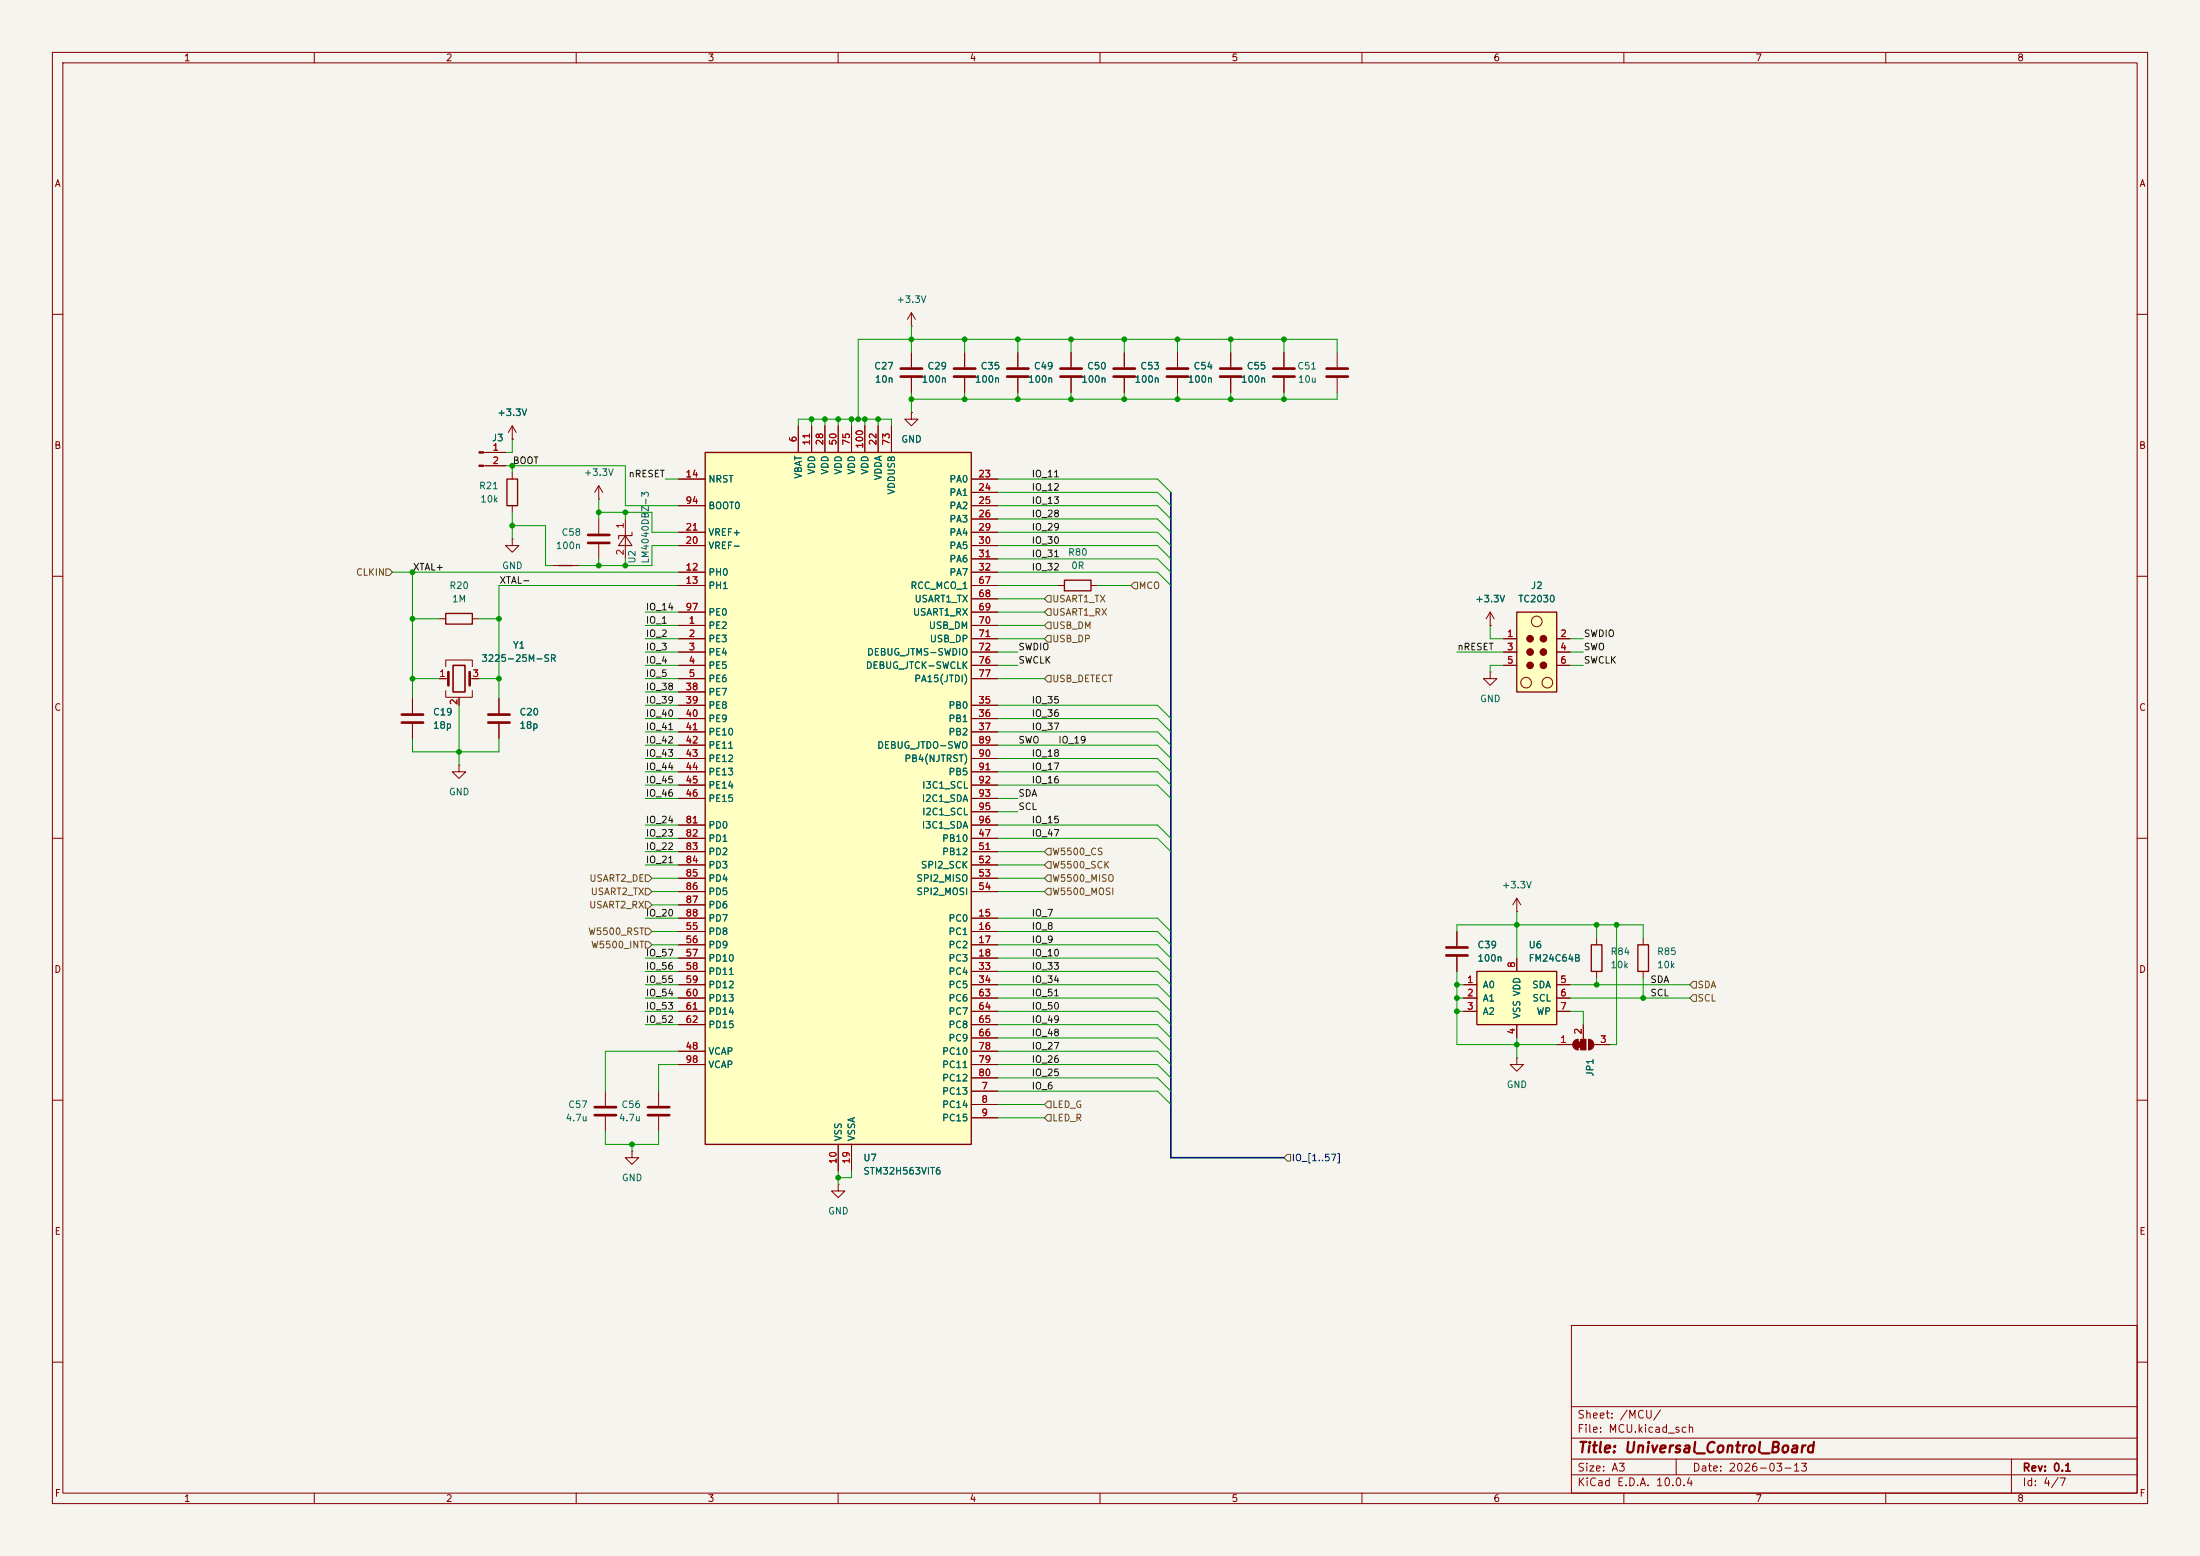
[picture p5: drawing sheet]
<svg xmlns="http://www.w3.org/2000/svg" width="420mm" height="297mm" viewBox="0 0 420 297" stroke-linecap="round" stroke-linejoin="round" font-family="sans-serif">
<path d="M0 0h420v297h-420z" fill="#f5f4ef" stroke="#f5f4ef" stroke-width=".19"/>
<g fill="none" stroke="#840000" stroke-width=".19">
<path d="M10 10h400v277h-400zM12 12h396v273h-396zM60 10v2M110 10v2M160 10v2M210 10v2M260 10v2M310 10v2M360 10v2M174 59.7l-.8 1.3M174 59.7l.8 1.3M174 59.7v2.5"/>
<path d="M10 60h2M174 62.2h.1M174 67.3v2.8M174 72.1v2.8M184.1 67.3v2.8M184.1 72.1v2.8M245.1 67.3v2.8M245.1 72.1v2.8M255.3 67.3v2.8M255.3 72.1v2.8M408 60h2M92.3 86.4h4.2"/>
<path d="M92.3 88.9h4.2M97.8 83.8h.1M97.8 81.3l-.8 1.3M97.8 81.3l.8 1.3M97.8 81.3v2.5M97.8 90.2v1.2M97.8 96.5v1.3M119.4 99.1v7.6M10 110h2M83.8 118.1h1.3M90.2 118.1h1.2M97.8 102.9v1.2h1.3l-1.3 1.3-1.3-1.3h1.3"/>
<path d="M97.8 102.9h.1M408 110h2M10 160h2M87.6 146.1v1.2h1.3l-1.3 1.3-1.2-1.3h1.2M87.6 146.1h.1M408 160h2M313.7 179.1v1.2M297.2 199.4h3M301.2 198.4v2M302.3 195.6v2.8M303.3 198.4v2M304.3 199.4h3"/>
<path d="M313.7 185.4v1.3M10 210h2M289.6 201.9v1.3h1.2l-1.2 1.3-1.3-1.3h1.3M289.6 201.9h.1M408 210h2M160 226.1v1.2h1.3l-1.3 1.3-1.3-1.3h1.3M160 226.1h.1M300 253h108v32h-108zM10 260h2M300 278.5h108M300 274.5h108M300 268.5h108"/>
<path d="M320 278.5v3M384 278.5v6.5M408 260h2M60 285v2M110 285v2M160 285v2M210 285v2M260 285v2M300 281.5h108M310 285v2M360 285v2"/>
</g>
<path d="M96.8 91.4h2v5.1h-2zM85.1 117.1h5.1v2h-5.1zM312.7 180.3h2v5.1h-2z" fill="none" stroke="#840000" stroke-width=".25"/>
<g fill="#840000" stroke="#840000" stroke-width=".19">
<path d="M91.4 86.2h.9v.3h-.9z"/>
<path d="M91.4 88.8h.9v.2h-.9z"/>
<path d="M301.2 198.9h.6v1h-.6z"/>
<path d="M300.5 198.7l.7-.3v2a1.02 1.02 0 0 1-.9-.6 1.02 1.02 0 0 1 .2-1.1z"/>
<path d="M301.8 198.4h1v2h-1z"/>
<path d="M303.3 198.4a1.02 1.02 0 0 1 1 1 1.02 1.02 0 0 1-1 1z"/>
</g>
<path d="M172 71.9h4M172 70.4h4M182.1 71.9h4.1M182.1 70.4h4.1M243.1 71.9h4M243.1 70.4h4M253.2 71.9h4.1M253.2 70.4h4.1" fill="none" stroke="#840000" stroke-width=".51"/>
<path d="M119.4 102.2l1.2 1.9h-2.5zM120.6 101.6v.6h-2.5v.7" fill="none" stroke="#840000" stroke-width=".2"/>
<path d="M289.6 116.8h7.6v15.3h-7.6z" fill="#ffffc2"/>
<path d="M289.6 116.8h7.6v15.3h-7.6zM303.8 180.3h2v5.1h-2z" fill="none" stroke="#840000" stroke-width=".25"/>
<g fill="none" stroke="#840000" stroke-width=".19">
<path d="M194.3 67.3v2.8M194.3 72.1v2.8M234.9 67.3v2.8M234.9 72.1v2.8M284.5 119.4h.1M284.5 116.8l-.8 1.3M284.5 116.8l.7 1.3M284.5 116.8v2.6M95.2 133.4v2.7M95.2 138.2v2.8M284.5 128.3v1.2h1.2l-1.2 1.3-1.3-1.3h1.3M284.5 128.3h.1"/>
<path d="M287 121.9h2.6M287 124.5h2.6M287 127h2.6M297.2 121.9h2.5M297.2 124.5h2.5M297.2 127h2.5M278.1 177.8v2.8M304.8 179.1v1.2M278.1 182.6v2.8M304.8 185.4v1.3"/>
<circle cx="293.4" cy="118.6" r="1.02"/>
<circle cx="291.3" cy="130.3" r="1.02"/>
<circle cx="295.4" cy="130.3" r="1.02"/>
</g>
<g fill="#840000" stroke="#840000" stroke-width=".19">
<circle cx="292.1" cy="121.9" r=".63"/>
<circle cx="292.1" cy="124.5" r=".63"/>
<circle cx="292.1" cy="127" r=".63"/>
<circle cx="294.6" cy="121.9" r=".63"/>
<circle cx="294.6" cy="124.5" r=".63"/>
<circle cx="294.6" cy="127" r=".63"/>
</g>
<path d="M192.3 71.9h4M192.3 70.4h4M232.9 71.9h4.1M232.9 70.4h4.1M93.2 136.4h4.1M93.2 137.9h4.1M276.1 180.8h4.1M276.1 182.4h4.1" fill="none" stroke="#840000" stroke-width=".51"/>
<path d="M281.9 185.4h15.3v10.2h-15.3z" fill="#ffffc2"/>
<path d="M106.7 108h2.5M203.2 110.7h5.1v2.1h-5.1zM281.9 185.4h15.3v10.2h-15.3z" fill="none" stroke="#840000" stroke-width=".25"/>
<g fill="none" stroke="#840000" stroke-width=".19">
<path d="M174 78.7v1.3h1.3l-1.3 1.3-1.3-1.3h1.3M174 78.7h.1M204.5 67.3v2.8M204.5 72.1v2.8M214.6 67.3v2.8M214.6 72.1v2.8M224.8 67.3v2.8M224.8 72.1v2.8M114.3 95.3h.1M114.3 92.7l-.8 1.3M114.3 92.7l.8 1.3M114.3 92.7v2.6"/>
<path d="M114.3 99.1v2.8M105.4 108h5.1M114.3 103.9v2.8M201.9 111.8h1.3M208.3 111.8h1.2M78.7 133.4v2.7M78.7 138.2v2.8M83.8 129.5h1.8M85.1 127.3v-1.3h5.1v1.3M85.1 131.8v1.3h5.1v-1.3M87.6 133.1v1.5M89.7 129.5h1.7"/>
<path d="M289.6 174h.1M289.6 171.5v2.5M289.6 171.5l-.8 1.2M289.6 171.5l.7 1.2M279.4 188h2.5M279.4 190.5h2.5M279.4 193h2.5M289.6 182.9v2.5M289.6 195.6v2.5M297.2 188h2.5M297.2 190.5h2.5M297.2 193h2.5"/>
<path d="M115.6 208.3v2.8M115.6 213.1v2.8M120.6 219.7v1.3h1.3l-1.3 1.2-1.2-1.2h1.2M120.6 219.7h.1M125.7 208.3v2.8M125.7 213.1v2.8"/>
</g>
<g fill="none" stroke="#840000" stroke-width=".51">
<path d="M202.4 71.9h4.1M202.4 70.4h4.1M212.6 71.9h4.1M212.6 70.4h4.1M222.8 71.9h4M222.8 70.4h4M112.3 103.6h4M112.3 102.1h4M76.7 136.4h4.1M76.7 137.9h4.1M85.6 128.3v2.5M89.7 128.3v2.5"/>
<path d="M113.5 212.9h4.1M113.5 211.3h4.1M123.7 212.9h4.1M123.7 211.3h4.1"/>
</g>
<path d="M86.5 127h2.3v5.1h-2.3z" fill="none" stroke="#840000" stroke-width=".3"/>
<path d="M134.6 86.4h50.8v132h-50.8z" fill="#ffffc2"/>
<path d="M134.6 86.4h50.8v132h-50.8z" fill="none" stroke="#840000" stroke-width=".25"/>
<g fill="none" stroke="#840000" stroke-width=".19">
<path d="M174 78.7h.1M174 67.3v2.8M174 72.1v2.8M184.1 67.3v2.8M184.1 72.1v2.8M194.3 67.3v2.8M194.3 72.1v2.8M204.5 67.3v2.8M204.5 72.1v2.8M214.6 67.3v2.8M214.6 72.1v2.8M224.8 67.3v2.8"/>
<path d="M224.8 72.1v2.8M234.9 67.3v2.8M234.9 72.1v2.8M245.1 67.3v2.8M245.1 72.1v2.8M92.7 86.4h3.8M92.7 88.9h3.8M97.8 83.8h.1M129.5 91.4h5.1M129.5 96.5h5.1M152.4 81.3v5.1M154.9 81.3v5.1"/>
<path d="M157.5 81.3v5.1M160 81.3v5.1M162.6 81.3v5.1M165.1 81.3v5.1M167.6 81.3v5.1M170.2 81.3v5.1M185.4 91.4h5.1M185.4 94h5.1M185.4 96.5h5.1M185.4 99.1h5.1M129.5 119.4h5.1M129.5 109.2h5.1"/>
<path d="M129.5 111.8h5.1M129.5 104.1h5.1M129.5 101.6h5.1M129.5 116.8h5.1M185.4 119.4h5.1M185.4 109.2h5.1M185.4 111.8h5.1M185.4 104.1h5.1M185.4 101.6h5.1M185.4 106.7h5.1M185.4 114.3h5.1M185.4 116.8h5.1"/>
<path d="M284.5 119.4h.1M78.7 133.4v2.7M78.7 138.2v2.8M83.8 129.5h1.3M87.6 133.4v1.2M90.2 129.5h1.2M95.2 133.4v2.7M95.2 138.2v2.8M129.5 121.9h5.1M129.5 124.5h5.1M129.5 127h5.1M129.5 129.5h5.1"/>
<path d="M129.5 134.6h5.1M129.5 137.2h5.1M129.5 139.7h5.1M129.5 132.1h5.1M185.4 121.9h5.1M185.4 124.5h5.1M185.4 127h5.1M185.4 129.5h5.1M185.4 134.6h5.1M185.4 137.2h5.1M185.4 139.7h5.1M287 121.9h2.6"/>
<path d="M287 124.5h2.6M287 127h2.6M297.2 121.9h2.5M297.2 124.5h2.5M297.2 127h2.5M129.5 142.2h5.1M129.5 144.8h5.1M129.5 147.3h5.1M129.5 149.9h5.1M129.5 152.4h5.1M129.5 157.5h5.1M185.4 142.2h5.1"/>
<path d="M185.4 144.8h5.1M185.4 147.3h5.1M185.4 149.9h5.1M185.4 152.4h5.1M185.4 157.5h5.1M185.4 154.9h5.1M129.5 175.3h5.1M129.5 177.8h5.1M129.5 160h5.1M129.5 162.6h5.1M129.5 165.1h5.1M129.5 167.6h5.1"/>
<path d="M129.5 170.2h5.1M129.5 172.7h5.1M185.4 175.3h5.1M185.4 177.8h5.1M185.4 160h5.1M185.4 162.6h5.1M185.4 165.1h5.1M185.4 167.6h5.1M185.4 170.2h5.1M278.1 177.8v2.8M129.5 180.3h5.1M129.5 182.9h5.1"/>
<path d="M129.5 185.4h5.1M129.5 188h5.1M129.5 190.5h5.1M129.5 193h5.1M129.5 195.6h5.1M185.4 180.3h5.1M185.4 182.9h5.1M185.4 185.4h5.1M185.4 188h5.1M185.4 190.5h5.1M185.4 193h5.1M185.4 195.6h5.1"/>
<path d="M185.4 198.1h5.1M278.1 182.6v2.8M279.4 188h2.5M279.4 190.5h2.5M279.4 193h2.5M289.6 182.9v2.5M289.6 195.6v2.5M297.2 188h2.5M297.2 190.5h2.5M297.2 193h2.5M297.2 199.4h2.5M302.3 195.6v2.5"/>
<path d="M304.8 199.4h2.5M129.5 200.7h5.1M129.5 203.2h5.1M160 218.4v5.1M162.6 218.4v5.1M185.4 208.3h5.1M185.4 210.8h5.1M185.4 213.4h5.1M185.4 200.7h5.1M185.4 203.2h5.1M185.4 205.7h5.1"/>
</g>
<g fill="none" stroke="#725600" stroke-width=".19">
<path d="M73.7 108.6h.6l.6 .6-.6 .7h-.6zM200 113.7h.7v1.2h-.7l-.6-.6zM200 116.2h.7v1.3h-.7l-.6-.7zM200 118.7h.7v1.3h-.7l-.6-.6zM215.9 111.8l.6-.7h.7v1.3h-.7zM200 121.3h.7v1.3h-.7l-.6-.7zM200 128.9h.7v1.3h-.7l-.6-.7zM123.2 177.2h.6l.7 .6-.7 .6h-.6zM123.2 172.1h.6l.7 .6-.7 .7h-.6zM123.2 179.7h.6l.7 .6-.7 .7h-.6zM123.2 169.5h.6l.7 .7-.7 .6h-.6zM123.2 167h.6l.7 .6-.7 .7h-.6z"/>
<path d="M200 169.5h.7v1.3h-.7l-.6-.6zM200 167h.7v1.3h-.7l-.6-.7zM200 164.5h.7v1.2h-.7l-.6-.6zM200 161.9h.7v1.3h-.7l-.6-.6zM323.2 189.9h.6v1.2h-.6l-.6-.6zM323.2 187.3h.6v1.3h-.6l-.6-.6zM200 212.7h.7v1.3h-.7l-.6-.6zM200 210.2h.7v1.3h-.7l-.6-.7zM245.7 220.3h.7v1.3h-.7l-.6-.6z"/>
</g>
<path d="M223.5 94v127h21.6" fill="none" stroke="#000084" stroke-width=".3"/>
<g fill="none" stroke="#009600" stroke-width=".19">
<path d="M174 62.2v5.1M174 74.9v3.8M184.1 64.8v2.5M184.1 74.9v1.3M194.3 64.8v2.5M194.3 74.9v1.3M204.5 64.8v2.5M204.5 74.9v1.3M214.6 64.8v2.5M214.6 74.9v1.3M224.8 64.8v2.5M224.8 74.9v1.3"/>
<path d="M234.9 64.8v2.5M234.9 74.9v1.3M245.1 64.8v2.5M245.1 74.9v1.3M255.3 74.9v1.3h-81.3M255.3 67.3v-2.5h-91.5v15.2M96.5 88.9h22.9v7.6h10.1M97.8 83.8v2.6h-1.3M97.8 88.9v1.3M97.8 97.8v5.1M114.3 95.3v3.8M114.3 97.8h10.2v3.8h5"/>
<path d="M119.4 97.8v1.3M127 91.4h2.5M152.4 81.3v-1.3h17.8v1.3M154.9 80v1.3M157.5 80v1.3M160 80v1.3M162.6 80v1.3M165.1 80v1.3M167.6 80v1.3M190.5 91.4h30.5l2.5 2.6M190.5 99.1h30.5l2.5 2.5M190.5 96.5h30.5l2.5 2.6"/>
<path d="M190.5 94h30.5l2.5 2.5M74.9 109.2h54.6M78.7 109.2v24.2M78.7 118.1h5.1M91.4 118.1h3.8M97.8 100.3h6.3v7.7h1.3M114.3 106.7v1.3M119.4 106.7v1.3M123.2 116.8h6.3M123.2 119.4h6.3M129.5 111.8h-34.3v21.6M129.5 104.1h-5v3.9h-14"/>
<path d="M190.5 111.8h11.4M190.5 116.8h8.9M190.5 114.3h8.9M190.5 119.4h8.9M190.5 104.1h30.5l2.5 2.6M190.5 101.6h30.5l2.5 2.5M190.5 109.2h30.5l2.5 2.6M190.5 106.7h30.5l2.5 2.5M209.5 111.8h6.4M284.5 119.4v2.5h2.5M78.7 129.5h5.1M87.6 134.6v11.5"/>
<path d="M91.4 129.5h3.8M123.2 137.2h6.3M123.2 134.6h6.3M123.2 139.7h6.3M123.2 129.5h6.3M123.2 121.9h6.3M123.2 127h6.3M123.2 124.5h6.3M123.2 132.1h6.3M190.5 137.2h30.5l2.5 2.5M190.5 134.6h30.5l2.5 2.6M190.5 139.7h30.5l2.5 2.5"/>
<path d="M190.5 129.5h8.9M190.5 121.9h8.9M190.5 127h3.8M190.5 124.5h3.8M278.1 124.5h8.9M287 127h-2.5v1.3M299.7 121.9h2.6M299.7 127h2.6M299.7 124.5h2.6M78.7 141v2.5h16.5v-2.5M123.2 147.3h6.3M123.2 142.2h6.3"/>
<path d="M123.2 144.8h6.3M123.2 157.5h6.3M123.2 149.9h6.3M123.2 152.4h6.3M190.5 147.3h30.5l2.5 2.6M190.5 142.2h30.5l2.5 2.6M190.5 144.8h30.5l2.5 2.5M190.5 157.5h30.5l2.5 2.5M190.5 149.9h30.5l2.5 2.5M190.5 152.4h3.8M190.5 154.9h3.8M123.2 175.3h6.3"/>
<path d="M123.2 162.6h6.3M123.2 165.1h6.3M123.2 160h6.3M124.5 170.2h5M124.5 172.7h5M124.5 177.8h5M124.5 167.6h5M190.5 170.2h8.9M190.5 175.3h30.5l2.5 2.5M190.5 177.8h30.5l2.5 2.5M190.5 167.6h8.9M190.5 162.6h8.9"/>
<path d="M190.5 165.1h8.9M190.5 160h30.5l2.5 2.6M278.1 177.8v-1.3h35.6v2.6M289.6 174v8.9M304.8 176.5v2.6M308.6 176.5v22.9h-1.3M123.2 182.9h6.3M123.2 190.5h6.3M123.2 188h6.3M123.2 193h6.3M123.2 195.6h6.3M123.2 185.4h6.3"/>
<path d="M124.5 180.3h5M190.5 180.3h30.5l2.5 2.6M190.5 182.9h30.5l2.5 2.5M190.5 190.5h30.5l2.5 2.5M190.5 188h30.5l2.5 2.5M190.5 193h30.5l2.5 2.6M190.5 195.6h30.5l2.5 2.5M190.5 185.4h30.5l2.5 2.6M190.5 198.1h30.5l2.5 2.6M278.1 185.4v14h19.1M278.1 190.5h1.3M278.1 188h1.3"/>
<path d="M278.1 193h1.3M289.6 198.1v3.8M299.7 193h2.6v2.6M299.7 190.5h22.9M299.7 188h22.9M304.8 186.7v1.3M313.7 186.7v3.8M115.6 215.9v2.5h10.1v-2.5M120.6 218.4v1.3M129.5 203.2h-3.8v5.1M129.5 200.7h-13.9v7.6M190.5 205.7h30.5l2.5 2.6"/>
<path d="M190.5 203.2h30.5l2.5 2.5M190.5 210.8h8.9M190.5 208.3h30.5l2.5 2.5M190.5 200.7h30.5l2.5 2.5M190.5 213.4h8.9M160 223.5v2.6M162.6 223.5v1.3h-2.6"/>
</g>
<g fill="#009600" stroke="#009600" stroke-width=".19">
<circle cx="97.8" cy="100.3" r=".46"/>
<circle cx="97.8" cy="88.9" r=".46"/>
<circle cx="78.7" cy="129.5" r=".46"/>
<circle cx="78.7" cy="118.1" r=".46"/>
<circle cx="95.2" cy="129.5" r=".46"/>
<circle cx="114.3" cy="97.8" r=".46"/>
<circle cx="78.7" cy="109.2" r=".46"/>
<circle cx="167.6" cy="80" r=".46"/>
<circle cx="174" cy="76.2" r=".46"/>
<circle cx="154.9" cy="80" r=".46"/>
<circle cx="160" cy="80" r=".46"/>
<circle cx="163.8" cy="80" r=".46"/>
<circle cx="162.6" cy="80" r=".46"/>
<circle cx="165.1" cy="80" r=".46"/>
<circle cx="157.5" cy="80" r=".46"/>
<circle cx="160" cy="224.8" r=".46"/>
<circle cx="120.6" cy="218.4" r=".46"/>
<circle cx="119.4" cy="108" r=".46"/>
<circle cx="95.2" cy="118.1" r=".46"/>
<circle cx="114.3" cy="108" r=".46"/>
<circle cx="119.4" cy="97.8" r=".46"/>
<circle cx="214.6" cy="64.8" r=".46"/>
<circle cx="184.1" cy="76.2" r=".46"/>
<circle cx="184.1" cy="64.8" r=".46"/>
<circle cx="194.3" cy="64.8" r=".46"/>
<circle cx="194.3" cy="76.2" r=".46"/>
<circle cx="204.5" cy="76.2" r=".46"/>
<circle cx="204.5" cy="64.8" r=".46"/>
<circle cx="174" cy="64.8" r=".46"/>
<circle cx="87.6" cy="143.5" r=".46"/>
<circle cx="234.9" cy="64.8" r=".46"/>
<circle cx="224.8" cy="64.8" r=".46"/>
<circle cx="224.8" cy="76.2" r=".46"/>
<circle cx="245.1" cy="64.8" r=".46"/>
<circle cx="234.9" cy="76.2" r=".46"/>
<circle cx="245.1" cy="76.2" r=".46"/>
<circle cx="289.6" cy="199.4" r=".46"/>
<circle cx="313.7" cy="190.5" r=".46"/>
<circle cx="304.8" cy="176.5" r=".46"/>
<circle cx="308.6" cy="176.5" r=".46"/>
<circle cx="278.1" cy="188" r=".46"/>
<circle cx="278.1" cy="193" r=".46"/>
<circle cx="278.1" cy="190.5" r=".46"/>
<circle cx="304.8" cy="188" r=".46"/>
<circle cx="289.6" cy="176.5" r=".46"/>
<circle cx="214.6" cy="76.2" r=".46"/>
</g>
<text font-size="2" fill="#840000" x="301" y="277.8">Title: Universal_Control_Board</text>
<g font-size="1.5" fill="#840000">
<text x="301" y="273.8">File: MCU.kicad_sch</text>
<text x="301" y="271.1">Sheet: /MCU/</text>
<text x="301" y="281.2">Size: A3</text>
<text x="323" y="281.2">Date: 2026-03-13</text>
<text x="386" y="281.2">Rev: 0.1</text>
<text x="301" y="284">KiCad E.D.A. 10.0.4</text>
<text x="386" y="284">Id: 4/7</text>
</g>
<g font-size="1.3" fill="#840000">
<text x="35" y="12">1</text>
<text x="85" y="12">2</text>
<text x="135" y="12">3</text>
<text x="185" y="12">4</text>
<text x="235" y="12">5</text>
<text x="285" y="12">6</text>
<text x="335" y="12">7</text>
<text x="385" y="12">8</text>
<text x="10.3" y="36">A</text>
<text x="408.3" y="36">A</text>
<text x="10.3" y="86">B</text>
<text x="408.2" y="86">B</text>
<text x="10.3" y="136">C</text>
<text x="408.2" y="136">C</text>
<text x="10.3" y="186">D</text>
<text x="408.2" y="186">D</text>
<text x="10.3" y="236">E</text>
<text x="408.3" y="236">E</text>
<text x="10.3" y="286">F</text>
<text x="35" y="287">1</text>
<text x="85" y="287">2</text>
<text x="135" y="287">3</text>
<text x="185" y="287">4</text>
<text x="235" y="287">5</text>
<text x="285" y="287">6</text>
<text x="335" y="287">7</text>
<text x="385" y="287">8</text>
<text x="408.3" y="286">F</text>
</g>
<g font-size="1.3" fill="#006464">
<text x="171" y="58.1">+3.3V</text>
<text x="166.8" y="70.8">C27</text>
<text x="176.9" y="70.8">C29</text>
<text x="187.1" y="70.8">C35</text>
<text x="197.3" y="70.8">C49</text>
<text x="207.4" y="70.8">C50</text>
<text x="217.6" y="70.8">C53</text>
<text x="227.7" y="70.8">C54</text>
<text x="237.9" y="70.8">C55</text>
<text x="247.6" y="70.8">C51</text>
<text x="166.9" y="73.4">10n</text>
<text x="175.9" y="73.4">100n</text>
<text x="186" y="73.4">100n</text>
<text x="196.2" y="73.4">100n</text>
<text x="206.3" y="73.4">100n</text>
<text x="216.5" y="73.4">100n</text>
<text x="226.7" y="73.4">100n</text>
<text x="236.8" y="73.4">100n</text>
<text x="247.7" y="73.4">10u</text>
<text x="94.8" y="79.7">+3.3V</text>
<text x="93.8" y="84.5">J3</text>
<text x="172" y="84.8">GND</text>
<text x="91.3" y="93.7">R21</text>
<text x="111.4" y="91.1">+3.3V</text>
<text x="135.1" y="92.4">NRST</text>
<text x="153.4" y="91.5" transform="rotate(-90 153.4 91.5)">VBAT</text>
<text x="155.9" y="90.7" transform="rotate(-90 155.9 90.7)">VDD</text>
<text x="158.5" y="90.7" transform="rotate(-90 158.5 90.7)">VDD</text>
<text x="161" y="90.7" transform="rotate(-90 161 90.7)">VDD</text>
<text x="163.5" y="90.7" transform="rotate(-90 163.5 90.7)">VDD</text>
<text x="166.1" y="90.7" transform="rotate(-90 166.1 90.7)">VDD</text>
<text x="168.6" y="91.8" transform="rotate(-90 168.6 91.8)">VDDA</text>
<text x="171.2" y="94.5" transform="rotate(-90 171.2 94.5)">VDDUSB</text>
<text x="181.1" y="92.4">PA0</text>
<text x="181.1" y="95">PA1</text>
<text x="91.6" y="96.2">10k</text>
<text x="135.1" y="97.5">BOOT0</text>
<text x="181.1" y="97.5">PA2</text>
<text x="181.1" y="100">PA3</text>
<text x="106" y="105.1">100n</text>
<text x="107.1" y="102.6">C58</text>
<text x="121.6" y="107.7" transform="rotate(-90 121.6 107.7)">U2</text>
<text x="124.2" y="107.7" transform="rotate(-90 124.2 107.7)">LM4040DBZ-3</text>
<text x="135.1" y="105.1">VREF-</text>
<text x="135.1" y="102.6">VREF+</text>
<text x="181.1" y="102.6">PA4</text>
<text x="181.1" y="105.1">PA5</text>
<text x="181.1" y="107.7">PA6</text>
<text x="203.8" y="106.4">R80</text>
<text x="85.7" y="112.7">R20</text>
<text x="95.8" y="108.9">GND</text>
<text x="135.1" y="110.2">PH0</text>
<text x="135.1" y="112.7">PH1</text>
<text x="173.7" y="112.7">RCC_MCO_1</text>
<text x="181.1" y="110.2">PA7</text>
<text x="204.4" y="108.9">0R</text>
<text x="292.2" y="112.7">J2</text>
<text x="86.2" y="115.3">1M</text>
<text x="135.1" y="117.8">PE0</text>
<text x="174.2" y="117.8">USART1_RX</text>
<text x="174.5" y="115.3">USART1_TX</text>
<text x="281.5" y="115.3">+3.3V</text>
<text x="289.7" y="115.3">TC2030</text>
<text x="97.8" y="124.1">Y1</text>
<text x="135.1" y="120.4">PE2</text>
<text x="135.1" y="122.9">PE3</text>
<text x="135.1" y="125.4">PE4</text>
<text x="165.4" y="125.4">DEBUG_JTMS-SWDIO</text>
<text x="177.2" y="120.4">USB_DM</text>
<text x="177.4" y="122.9">USB_DP</text>
<text x="91.8" y="126.6">3225-25M-SR</text>
<text x="135.1" y="128">PE5</text>
<text x="135.1" y="130.5">PE6</text>
<text x="165.2" y="128">DEBUG_JTCK-SWCLK</text>
<text x="174.4" y="130.5">PA15(JTDI)</text>
<text x="82.6" y="136.9">C19</text>
<text x="99.1" y="136.9">C20</text>
<text x="135.1" y="133.1">PE7</text>
<text x="135.1" y="135.6">PE8</text>
<text x="181" y="135.6">PB0</text>
<text x="282.4" y="134.3">GND</text>
<text x="82.6" y="139.4">18p</text>
<text x="99.1" y="139.4">18p</text>
<text x="135.1" y="138.1">PE9</text>
<text x="135.1" y="140.7">PE10</text>
<text x="135.1" y="143.2">PE11</text>
<text x="167.4" y="143.2">DEBUG_JTDO-SWO</text>
<text x="181" y="138.1">PB1</text>
<text x="181" y="140.7">PB2</text>
<text x="135.1" y="145.8">PE12</text>
<text x="135.1" y="148.3">PE13</text>
<text x="172.6" y="145.8">PB4(NJTRST)</text>
<text x="181" y="148.3">PB5</text>
<text x="85.6" y="152.1">GND</text>
<text x="135.1" y="150.8">PE14</text>
<text x="135.1" y="153.4">PE15</text>
<text x="175.9" y="153.4">I2C1_SDA</text>
<text x="175.9" y="150.8">I3C1_SCL</text>
<text x="175.9" y="155.9">I2C1_SCL</text>
<text x="135.1" y="158.5">PD0</text>
<text x="135.1" y="161">PD1</text>
<text x="175.9" y="158.5">I3C1_SDA</text>
<text x="179.7" y="161">PB10</text>
<text x="135.1" y="163.5">PD2</text>
<text x="135.1" y="166.1">PD3</text>
<text x="175.7" y="166.1">SPI2_SCK</text>
<text x="179.7" y="163.5">PB12</text>
<text x="135.1" y="168.6">PD4</text>
<text x="135.1" y="171.2">PD5</text>
<text x="135.1" y="173.7">PD6</text>
<text x="174.9" y="168.6">SPI2_MISO</text>
<text x="174.9" y="171.2">SPI2_MOSI</text>
<text x="286.6" y="169.9">+3.3V</text>
<text x="135.1" y="178.8">PD8</text>
<text x="135.1" y="176.2">PD7</text>
<text x="181" y="176.2">PC0</text>
<text x="181" y="178.8">PC1</text>
<text x="135.1" y="181.3">PD9</text>
<text x="135.1" y="183.9">PD10</text>
<text x="181" y="181.3">PC2</text>
<text x="181" y="183.9">PC3</text>
<text x="281.9" y="183.9">100n</text>
<text x="281.9" y="181.3">C39</text>
<text x="291.7" y="181.3">U6</text>
<text x="291.7" y="183.9">FM24C64B</text>
<text x="307.3" y="185.1">10k</text>
<text x="307.3" y="182.6">R84</text>
<text x="316.2" y="185.1">10k</text>
<text x="316.2" y="182.6">R85</text>
<text x="135.1" y="186.4">PD11</text>
<text x="135.1" y="188.9">PD12</text>
<text x="135.1" y="191.5">PD13</text>
<text x="181" y="186.4">PC4</text>
<text x="181" y="188.9">PC5</text>
<text x="181" y="191.5">PC6</text>
<text x="283" y="188.9">A0</text>
<text x="283" y="191.5">A1</text>
<text x="292.4" y="188.9">SDA</text>
<text x="292.5" y="191.5">SCL</text>
<text x="135.1" y="194">PD14</text>
<text x="135.1" y="196.6">PD15</text>
<text x="181" y="194">PC7</text>
<text x="181" y="196.6">PC8</text>
<text x="283" y="194">A2</text>
<text x="290.5" y="194.6" transform="rotate(-90 290.5 194.6)">VSS VDD</text>
<text x="293.2" y="194">WP</text>
<text x="135.1" y="201.6">VCAP</text>
<text x="179.7" y="201.6">PC10</text>
<text x="181" y="199.1">PC9</text>
<text x="135.1" y="204.2">VCAP</text>
<text x="179.7" y="209.3">PC13</text>
<text x="179.7" y="204.2">PC11</text>
<text x="179.7" y="206.7">PC12</text>
<text x="287.5" y="208">GND</text>
<text x="304.5" y="205.6" transform="rotate(-90 304.5 205.6)">JP1</text>
<text x="107.9" y="214.3">4.7u</text>
<text x="108.4" y="211.8">C57</text>
<text x="118" y="214.3">4.7u</text>
<text x="118.5" y="211.8">C56</text>
<text x="179.7" y="211.8">PC14</text>
<text x="179.7" y="214.3">PC15</text>
<text x="161" y="217.9" transform="rotate(-90 161 217.9)">VSS</text>
<text x="163.5" y="217.9" transform="rotate(-90 163.5 217.9)">VSSA</text>
<text x="164.7" y="222">U7</text>
<text x="118.6" y="225.8">GND</text>
<text x="164.7" y="224.5">STM32H563VIT6</text>
<text x="158" y="232.1">GND</text>
</g>
<g font-size="1.3" fill="#a90000">
<text x="93.9" y="86.3">1</text>
<text x="93.9" y="88.9">2</text>
<text x="152.4" y="84.5" transform="rotate(-90 152.4 84.5)">6</text>
<text x="154.9" y="85.1" transform="rotate(-90 154.9 85.1)">11</text>
<text x="157.5" y="85.1" transform="rotate(-90 157.5 85.1)">28</text>
<text x="160" y="85.1" transform="rotate(-90 160 85.1)">50</text>
<text x="162.5" y="85.1" transform="rotate(-90 162.5 85.1)">75</text>
<text x="165.1" y="85.7" transform="rotate(-90 165.1 85.7)">100</text>
<text x="167.6" y="85.1" transform="rotate(-90 167.6 85.1)">22</text>
<text x="170.2" y="85.1" transform="rotate(-90 170.2 85.1)">73</text>
<text x="130.8" y="91.4">14</text>
<text x="186.6" y="91.4">23</text>
<text x="186.6" y="94">24</text>
<text x="119.4" y="101" transform="rotate(-90 119.4 101)">1</text>
<text x="130.8" y="101.6">21</text>
<text x="130.8" y="96.5">94</text>
<text x="186.6" y="96.5">25</text>
<text x="186.6" y="99">26</text>
<text x="186.6" y="101.6">29</text>
<text x="119.4" y="106.1" transform="rotate(-90 119.4 106.1)">2</text>
<text x="130.8" y="104.1">20</text>
<text x="186.6" y="104.1">30</text>
<text x="186.6" y="106.7">31</text>
<text x="130.8" y="109.2">12</text>
<text x="130.8" y="111.7">13</text>
<text x="186.6" y="109.2">32</text>
<text x="186.6" y="111.7">67</text>
<text x="130.8" y="116.8">97</text>
<text x="131.4" y="119.4">1</text>
<text x="186.6" y="114.3">68</text>
<text x="186.6" y="116.8">69</text>
<text x="186.6" y="119.4">70</text>
<text x="131.4" y="121.9">2</text>
<text x="131.4" y="124.4">3</text>
<text x="186.6" y="121.9">71</text>
<text x="186.6" y="124.4">72</text>
<text x="287.6" y="121.9">1</text>
<text x="287.6" y="124.4">3</text>
<text x="297.7" y="121.9">2</text>
<text x="297.7" y="124.4">4</text>
<text x="83.7" y="129.5">1</text>
<text x="90.1" y="129.5">3</text>
<text x="131.4" y="127">4</text>
<text x="131.4" y="129.5">5</text>
<text x="186.6" y="127">76</text>
<text x="186.6" y="129.5">77</text>
<text x="287.6" y="127">5</text>
<text x="297.7" y="127">6</text>
<text x="87.6" y="134.7" transform="rotate(-90 87.6 134.7)">2</text>
<text x="130.8" y="132.1">38</text>
<text x="130.8" y="134.6">39</text>
<text x="130.8" y="137.1">40</text>
<text x="186.6" y="134.6">35</text>
<text x="186.6" y="137.1">36</text>
<text x="130.8" y="139.7">41</text>
<text x="130.8" y="142.2">42</text>
<text x="186.6" y="139.7">37</text>
<text x="186.6" y="142.2">89</text>
<text x="130.8" y="144.8">43</text>
<text x="130.8" y="147.3">44</text>
<text x="130.8" y="149.8">45</text>
<text x="186.6" y="144.8">90</text>
<text x="186.6" y="147.3">91</text>
<text x="186.6" y="149.8">92</text>
<text x="130.8" y="152.4">46</text>
<text x="186.6" y="152.4">93</text>
<text x="186.6" y="154.9">95</text>
<text x="130.8" y="157.5">81</text>
<text x="130.8" y="160">82</text>
<text x="186.6" y="160">47</text>
<text x="186.6" y="157.5">96</text>
<text x="130.8" y="162.5">83</text>
<text x="130.8" y="165.1">84</text>
<text x="130.8" y="167.6">85</text>
<text x="186.6" y="162.5">51</text>
<text x="186.6" y="165.1">52</text>
<text x="186.6" y="167.6">53</text>
<text x="130.8" y="170.2">86</text>
<text x="130.8" y="172.7">87</text>
<text x="186.6" y="170.2">54</text>
<text x="130.8" y="177.8">55</text>
<text x="130.8" y="175.2">88</text>
<text x="186.6" y="175.2">15</text>
<text x="186.6" y="177.8">16</text>
<text x="130.8" y="180.3">56</text>
<text x="130.8" y="182.9">57</text>
<text x="130.8" y="185.4">58</text>
<text x="186.6" y="180.3">17</text>
<text x="186.6" y="182.9">18</text>
<text x="186.6" y="185.4">33</text>
<text x="289.5" y="184.9" transform="rotate(-90 289.5 184.9)">8</text>
<text x="130.8" y="187.9">59</text>
<text x="130.8" y="190.5">60</text>
<text x="186.6" y="187.9">34</text>
<text x="186.6" y="190.5">63</text>
<text x="280" y="187.9">1</text>
<text x="280" y="190.5">2</text>
<text x="297.7" y="187.9">5</text>
<text x="297.7" y="190.5">6</text>
<text x="130.8" y="193">61</text>
<text x="130.8" y="195.6">62</text>
<text x="186.6" y="193">64</text>
<text x="186.6" y="195.6">65</text>
<text x="280" y="193">3</text>
<text x="289.5" y="197.6" transform="rotate(-90 289.5 197.6)">4</text>
<text x="297.7" y="193">7</text>
<text x="302.2" y="197.6" transform="rotate(-90 302.2 197.6)">2</text>
<text x="130.8" y="200.6">48</text>
<text x="130.8" y="203.2">98</text>
<text x="186.6" y="198.1">66</text>
<text x="186.6" y="200.6">78</text>
<text x="186.6" y="203.2">79</text>
<text x="297.7" y="199.4">1</text>
<text x="305.4" y="199.4">3</text>
<text x="186.6" y="205.7">80</text>
<text x="187.3" y="208.3">7</text>
<text x="187.3" y="210.8">8</text>
<text x="187.3" y="213.3">9</text>
<text x="160" y="222.3" transform="rotate(-90 160 222.3)">10</text>
<text x="162.5" y="222.3" transform="rotate(-90 162.5 222.3)">19</text>
</g>
<g font-size="1.3" fill="#0f0f0f">
<text x="97.8" y="88.9">BOOT</text>
<text x="119.9" y="91.4">nRESET</text>
<text x="196.8" y="91.4">IO_11</text>
<text x="196.8" y="93.9">IO_12</text>
<text x="196.8" y="99">IO_28</text>
<text x="196.8" y="101.6">IO_29</text>
<text x="196.8" y="96.5">IO_13</text>
<text x="196.8" y="106.6">IO_31</text>
<text x="196.8" y="104.1">IO_30</text>
<text x="78.7" y="109.2">XTAL+</text>
<text x="95.2" y="111.7">XTAL-</text>
<text x="196.8" y="109.2">IO_32</text>
<text x="123.2" y="119.3">IO_1</text>
<text x="123.2" y="116.8">IO_14</text>
<text x="123.2" y="124.4">IO_3</text>
<text x="123.2" y="121.9">IO_2</text>
<text x="194.3" y="124.4">SWDIO</text>
<text x="278.1" y="124.4">nRESET</text>
<text x="302.3" y="124.4">SWO</text>
<text x="302.3" y="121.9">SWDIO</text>
<text x="123.2" y="127">IO_4</text>
<text x="123.2" y="129.5">IO_5</text>
<text x="194.3" y="127">SWCLK</text>
<text x="302.3" y="127">SWCLK</text>
<text x="123.2" y="134.6">IO_39</text>
<text x="123.2" y="137.1">IO_40</text>
<text x="123.2" y="132">IO_38</text>
<text x="196.8" y="134.6">IO_35</text>
<text x="196.8" y="137.1">IO_36</text>
<text x="123.2" y="139.7">IO_41</text>
<text x="123.2" y="142.2">IO_42</text>
<text x="194.3" y="142.2">SWO</text>
<text x="196.8" y="139.7">IO_37</text>
<text x="201.9" y="142.2">IO_19</text>
<text x="123.2" y="149.8">IO_45</text>
<text x="123.2" y="147.3">IO_44</text>
<text x="123.2" y="144.7">IO_43</text>
<text x="196.8" y="149.8">IO_16</text>
<text x="196.8" y="144.7">IO_18</text>
<text x="196.8" y="147.3">IO_17</text>
<text x="123.2" y="152.4">IO_46</text>
<text x="194.3" y="154.9">SCL</text>
<text x="194.3" y="152.4">SDA</text>
<text x="123.2" y="160">IO_23</text>
<text x="123.2" y="157.4">IO_24</text>
<text x="196.8" y="160">IO_47</text>
<text x="196.8" y="157.4">IO_15</text>
<text x="123.2" y="165.1">IO_21</text>
<text x="123.2" y="162.5">IO_22</text>
<text x="123.2" y="175.2">IO_20</text>
<text x="196.8" y="177.8">IO_8</text>
<text x="196.8" y="175.2">IO_7</text>
<text x="123.2" y="185.4">IO_56</text>
<text x="123.2" y="182.8">IO_57</text>
<text x="196.8" y="180.3">IO_9</text>
<text x="196.8" y="182.8">IO_10</text>
<text x="196.8" y="185.4">IO_33</text>
<text x="123.2" y="190.5">IO_54</text>
<text x="123.2" y="187.9">IO_55</text>
<text x="196.8" y="187.9">IO_34</text>
<text x="196.8" y="190.5">IO_51</text>
<text x="315" y="187.9">SDA</text>
<text x="315" y="190.5">SCL</text>
<text x="123.2" y="193">IO_53</text>
<text x="123.2" y="195.5">IO_52</text>
<text x="196.8" y="193">IO_50</text>
<text x="196.8" y="195.5">IO_49</text>
<text x="196.8" y="200.6">IO_27</text>
<text x="196.8" y="203.2">IO_26</text>
<text x="196.8" y="198.1">IO_48</text>
<text x="196.8" y="208.2">IO_6</text>
<text x="196.8" y="205.7">IO_25</text>
</g>
<g font-size="1.3" fill="#725600">
<text x="67.9" y="110.2">CLKIN</text>
<text x="217.3" y="112.7">MCO</text>
<text x="200.8" y="115.3">USART1_TX</text>
<text x="200.8" y="117.8">USART1_RX</text>
<text x="200.8" y="122.9">USB_DP</text>
<text x="200.8" y="120.4">USB_DM</text>
<text x="200.8" y="130.5">USB_DETECT</text>
<text x="200.8" y="166.1">W5500_SCK</text>
<text x="200.8" y="163.5">W5500_CS</text>
<text x="112.4" y="173.7">USART2_RX</text>
<text x="112.4" y="168.6">USART2_DE</text>
<text x="112.7" y="171.2">USART2_TX</text>
<text x="200.8" y="171.2">W5500_MOSI</text>
<text x="200.8" y="168.6">W5500_MISO</text>
<text x="112.2" y="178.8">W5500_RST</text>
<text x="112.7" y="181.3">W5500_INT</text>
<text x="324" y="191.5">SCL</text>
<text x="324" y="188.9">SDA</text>
<text x="200.8" y="214.3">LED_R</text>
<text x="200.8" y="211.8">LED_G</text>
</g>
<text font-size="1.3" fill="#000084" x="246.5" y="222">IO_[1..57]</text>
</svg>
